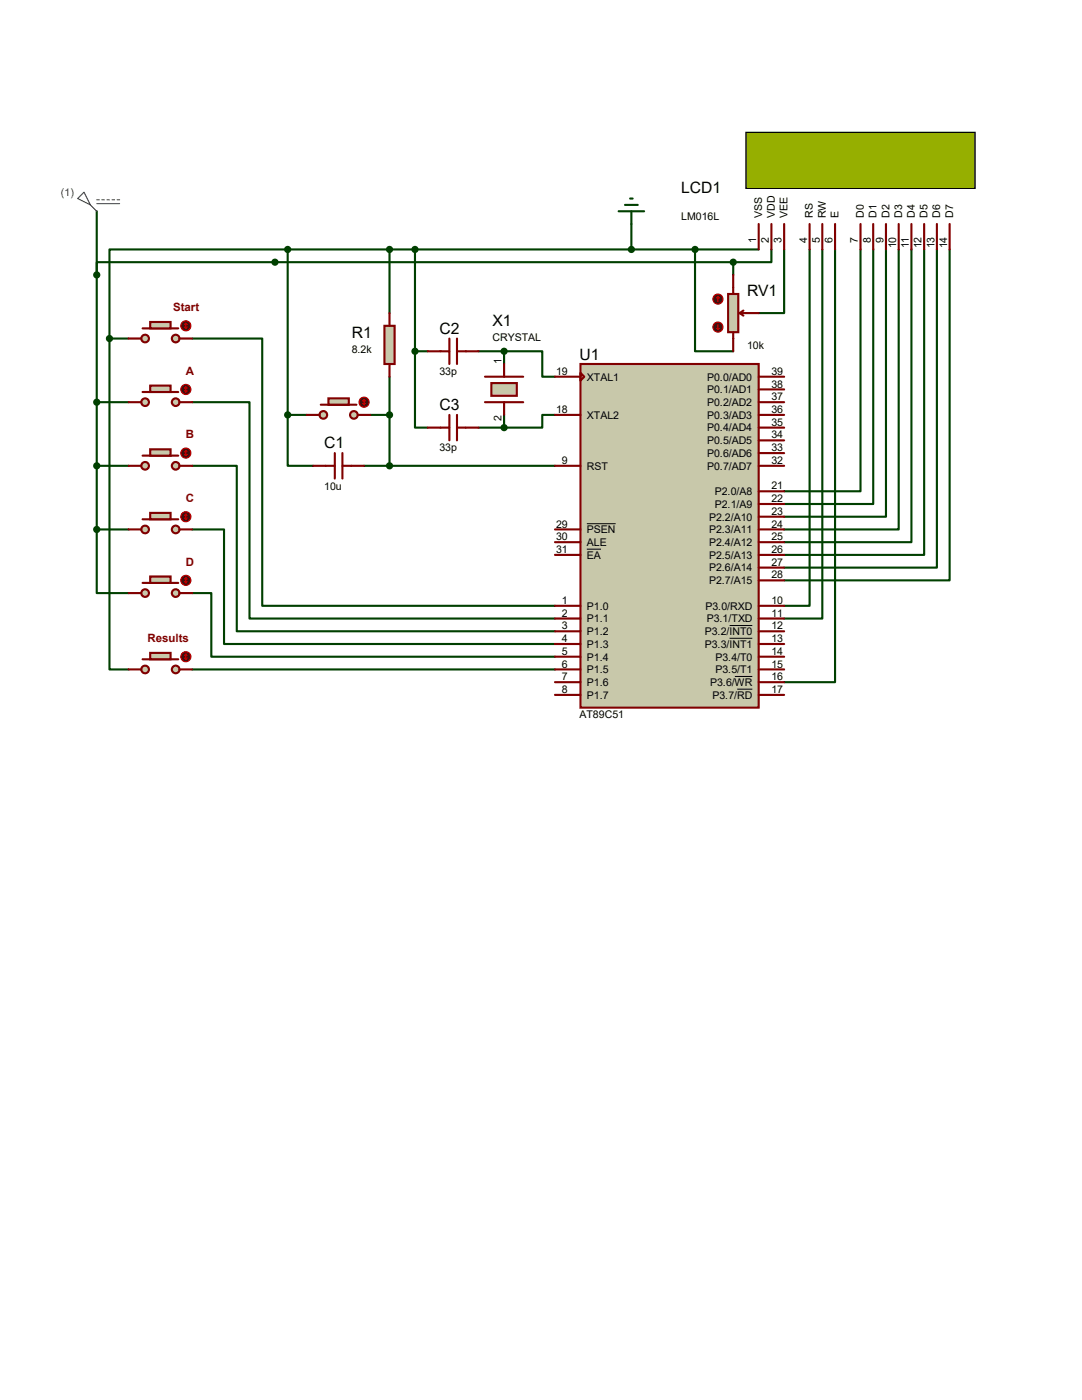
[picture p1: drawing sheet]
<svg xmlns="http://www.w3.org/2000/svg" width="216mm" height="279mm" viewBox="0 0 216 279" stroke-linecap="round" stroke-linejoin="round" font-family="sans-serif">
<g fill="none" stroke="#004000" stroke-width=".42">
<path d="M19.3 42.2v63.5M57.4 49.8h-35.6v17.8M57.4 49.8h94M57.4 49.8v33M77.7 49.8v12.7M82.8 49.8v20.3M126 44.7v5.1M138.7 49.8v20.3h7.6M146.3 52.3h-127v2.6M146.3 52.3v2.6M153.9 49.8v2.5h-7.6M156.5 49.8v12.7h-5.1"/>
<path d="M161.5 49.8v71.1h-5M164.1 49.8v73.6h-7.6M166.6 49.8v86.3h-10.1M171.7 49.8v48.2h-15.2M174.2 49.8v50.8h-17.7M176.8 49.8v53.3h-20.3M179.3 49.8v55.9h-22.8M181.9 49.8v58.4h-25.4M184.4 49.8v60.9h-27.9M186.9 49.8v63.5h-30.4M189.5 49.8v66h-33M21.8 67.6v66h3.9"/>
<path d="M21.8 67.6h3.9M38.4 67.6h13.9v53.3h58.4M77.7 75.2v17.8M82.8 70.1v15.2h2.5M82.8 70.1h2.5M95.5 70.1h5.1M100.6 70.1h7.6v5.1h2.5M100.6 70.1v2.5M19.3 80.3h6.4M19.3 93h6.4M38.4 80.3h11.4v43.1h60.9M38.4 93h8.8v33h63.5"/>
<path d="M57.4 82.8v10.2h5.1M57.4 82.8h3.8M72.6 93h38.1M73.9 82.8h3.8M95.5 85.3h5.1M100.6 82.8v2.5M110.7 82.8h-2.5v2.5h-7.6M19.3 105.7v12.7h6.4M19.3 105.7h6.4M38.4 105.7h6.3v22.8h66M38.4 118.4h3.8v12.7h68.5M38.4 133.6h72.3"/>
</g>
<path d="M115.8 72.6h35.6v68.6h-35.6z" fill="#c8c8aa" stroke="#800000" stroke-width=".42"/>
<g fill="none" stroke="#800000" stroke-width=".42">
<path d="M110.7 75.2h5.1M115.8 74.4l.8 .8-.8 .7zM151.4 75.2h5.1M151.4 77.7h5.1M110.7 82.8h5.1M110.7 93h5.1M151.4 82.8h5.1M151.4 93h5.1M151.4 80.3h5.1M151.4 85.3h5.1M151.4 87.9h5.1M151.4 90.4h5.1"/>
<path d="M151.4 98h5.1M110.7 108.2h5.1M110.7 110.7h5.1M110.7 105.7h5.1M151.4 108.2h5.1M151.4 110.7h5.1M151.4 105.7h5.1M151.4 115.8h5.1M151.4 100.6h5.1M151.4 103.1h5.1M151.4 113.3h5.1M110.7 120.9h5.1"/>
<path d="M110.7 123.4h5.1M110.7 126h5.1M110.7 128.5h5.1M110.7 131.1h5.1M110.7 133.6h5.1M110.7 136.1h5.1M110.7 138.7h5.1M151.4 120.9h5.1M151.4 123.4h5.1M151.4 126h5.1M151.4 128.5h5.1M151.4 131.1h5.1"/>
<path d="M151.4 133.6h5.1M151.4 136.1h5.1M151.4 138.7h5.1"/>
</g>
<path d="M117.1 109.6h2.8M117.1 104.5h5.8M145.6 124.8h4.5M145.6 127.4h4.5M146.6 135h3.5M147.1 137.5h3" fill="none" stroke="#000" stroke-width=".2"/>
<path d="M148.8 26.4h45.8v11.2h-45.8z" fill="#96af00" stroke="#000" stroke-width=".25"/>
<g fill="none" stroke="#800000" stroke-width=".42">
<path d="M151.4 44.7v5.1M153.9 44.7v5.1M156.5 44.7v5.1M161.5 44.7v5.1M164.1 44.7v5.1M166.6 44.7v5.1M171.7 44.7v5.1M174.2 44.7v5.1M176.8 44.7v5.1M179.3 44.7v5.1M181.9 44.7v5.1M184.4 44.7v5.1"/>
<path d="M186.9 44.7v5.1M189.5 44.7v5.1"/>
</g>
<g fill="#c8c8aa" stroke="#800000" stroke-width=".42">
<circle cx="35.1" cy="67.6" r=".76"/>
<circle cx="29" cy="67.6" r=".76"/>
</g>
<path d="M28.4 65.5h7.2" fill="none" stroke="#800000" stroke-width=".42"/>
<path d="M30 64.3h4v1.2h-4z" fill="#c8c8aa" stroke="#800000" stroke-width=".42"/>
<path d="M25.7 67.6h2.5M35.8 67.6h2.6" fill="none" stroke="#800000" stroke-width=".42"/>
<circle cx="37.1" cy="65" r="1.02" fill="#400000" stroke="#f00" stroke-width=".21"/>
<path d="M36.8 65.3l.3 .2M37.1 64.5v1M37.1 64.5l-.3 .3M37.1 64.5l.2 .3M37.3 65.3l-.2 .2" fill="none" stroke="#f00" stroke-width=".21"/>
<g fill="#c8c8aa" stroke="#800000" stroke-width=".42">
<circle cx="35.1" cy="80.3" r=".76"/>
<circle cx="29" cy="80.3" r=".76"/>
</g>
<path d="M28.4 78.2h7.2" fill="none" stroke="#800000" stroke-width=".42"/>
<path d="M30 77h4v1.2h-4z" fill="#c8c8aa" stroke="#800000" stroke-width=".42"/>
<path d="M25.7 80.3h2.5M35.8 80.3h2.6" fill="none" stroke="#800000" stroke-width=".42"/>
<circle cx="37.1" cy="77.7" r="1.02" fill="#400000" stroke="#f00" stroke-width=".21"/>
<path d="M36.8 78l.3 .2M37.1 77.2v1M37.1 77.2l-.3 .3M37.1 77.2l.2 .3M37.3 78l-.2 .2" fill="none" stroke="#f00" stroke-width=".21"/>
<g fill="#c8c8aa" stroke="#800000" stroke-width=".42">
<circle cx="35.1" cy="93" r=".76"/>
<circle cx="29" cy="93" r=".76"/>
</g>
<path d="M28.4 90.9h7.2" fill="none" stroke="#800000" stroke-width=".42"/>
<path d="M30 89.7h4v1.2h-4z" fill="#c8c8aa" stroke="#800000" stroke-width=".42"/>
<path d="M25.7 93h2.5M35.8 93h2.6" fill="none" stroke="#800000" stroke-width=".42"/>
<circle cx="37.1" cy="90.4" r="1.02" fill="#400000" stroke="#f00" stroke-width=".21"/>
<path d="M36.8 90.7l.3 .2M37.1 89.9v1M37.1 89.9l-.3 .3M37.1 89.9l.2 .3M37.3 90.7l-.2 .2" fill="none" stroke="#f00" stroke-width=".21"/>
<g fill="#c8c8aa" stroke="#800000" stroke-width=".42">
<circle cx="35.1" cy="105.7" r=".76"/>
<circle cx="29" cy="105.7" r=".76"/>
</g>
<path d="M28.4 103.6h7.2" fill="none" stroke="#800000" stroke-width=".42"/>
<path d="M30 102.4h4v1.2h-4z" fill="#c8c8aa" stroke="#800000" stroke-width=".42"/>
<path d="M25.7 105.7h2.5M35.8 105.7h2.6" fill="none" stroke="#800000" stroke-width=".42"/>
<circle cx="37.1" cy="103.1" r="1.02" fill="#400000" stroke="#f00" stroke-width=".21"/>
<path d="M36.8 103.4l.3 .2M37.1 102.6v1M37.1 102.6l-.3 .3M37.1 102.6l.2 .3M37.3 103.4l-.2 .2" fill="none" stroke="#f00" stroke-width=".21"/>
<g fill="#c8c8aa" stroke="#800000" stroke-width=".42">
<circle cx="35.1" cy="118.4" r=".76"/>
<circle cx="29" cy="118.4" r=".76"/>
</g>
<path d="M28.4 116.3h7.2" fill="none" stroke="#800000" stroke-width=".42"/>
<path d="M30 115.1h4v1.2h-4z" fill="#c8c8aa" stroke="#800000" stroke-width=".42"/>
<path d="M25.7 118.4h2.5M35.8 118.4h2.6" fill="none" stroke="#800000" stroke-width=".42"/>
<circle cx="37.1" cy="115.8" r="1.02" fill="#400000" stroke="#f00" stroke-width=".21"/>
<path d="M36.8 116.1l.3 .2M37.1 115.3v1M37.1 115.3l-.3 .3M37.1 115.3l.2 .3M37.3 116.1l-.2 .2" fill="none" stroke="#f00" stroke-width=".21"/>
<g fill="#c8c8aa" stroke="#800000" stroke-width=".42">
<circle cx="35.1" cy="133.6" r=".76"/>
<circle cx="29" cy="133.6" r=".76"/>
</g>
<path d="M28.4 131.6h7.2" fill="none" stroke="#800000" stroke-width=".42"/>
<path d="M30 130.3h4v1.3h-4z" fill="#c8c8aa" stroke="#800000" stroke-width=".42"/>
<path d="M25.7 133.6h2.5M35.8 133.6h2.6" fill="none" stroke="#800000" stroke-width=".42"/>
<circle cx="37.1" cy="131.1" r="1.02" fill="#400000" stroke="#f00" stroke-width=".21"/>
<path d="M36.8 131.3l.3 .3M37.1 130.6v1M37.1 130.6l-.3 .2M37.1 130.6l.2 .2M37.3 131.3l-.2 .3" fill="none" stroke="#f00" stroke-width=".21"/>
<path d="M125.7 39.6h.5M123.4 42.2h5.1M124.7 40.9h2.6M126 42.2v2.5" fill="none" stroke="#004000" stroke-width=".42"/>
<path d="M15.5 39.6l1.3-1.2 1.2 2.5zM19.3 39.9h.5M20.3 39.9h.5M21.3 39.9h.5M22.4 39.9h.5M23.4 39.9h.5M18 40.9l1.3 1.3M19.3 40.6h4.6" fill="none" stroke="#0000c0" stroke-width=".21"/>
<g fill="#004000" stroke="#004000" stroke-width=".42">
<circle cx="19.3" cy="54.9" r=".51"/>
<circle cx="21.8" cy="67.6" r=".51"/>
<circle cx="19.3" cy="80.3" r=".51"/>
<circle cx="19.3" cy="93" r=".51"/>
<circle cx="19.3" cy="105.7" r=".51"/>
<circle cx="126" cy="49.8" r=".51"/>
<circle cx="54.9" cy="52.3" r=".51"/>
</g>
<g fill="#c8c8aa" stroke="#800000" stroke-width=".42">
<circle cx="70.6" cy="82.8" r=".76"/>
<circle cx="64.5" cy="82.8" r=".76"/>
</g>
<path d="M64 80.8h7.1" fill="none" stroke="#800000" stroke-width=".42"/>
<path d="M65.5 79.5h4.1v1.3h-4.1z" fill="#c8c8aa" stroke="#800000" stroke-width=".42"/>
<path d="M61.2 82.8h2.6M71.4 82.8h2.5" fill="none" stroke="#800000" stroke-width=".42"/>
<circle cx="72.6" cy="80.3" r="1.02" fill="#400000" stroke="#f00" stroke-width=".21"/>
<path d="M72.6 79.8v1M72.6 79.8l-.2 .2M72.6 79.8l.3 .2M72.4 80.5l.2 .3M72.9 80.5l-.3 .3" fill="none" stroke="#f00" stroke-width=".21"/>
<path d="M62.5 93h4.3M66.8 90.4v5.1M68.3 90.4v5.1M68.3 93h4.3" fill="none" stroke="#800000" stroke-width=".42"/>
<path d="M76.7 65h2v7.6h-2z" fill="#c8c8aa" stroke="#800000" stroke-width=".42"/>
<path d="M77.7 62.5v2.5M77.7 72.6v2.6M96.8 75.2h7.6M96.8 80.3h7.6" fill="none" stroke="#800000" stroke-width=".42"/>
<g fill="#004000" stroke="#004000" stroke-width=".42">
<circle cx="57.4" cy="49.8" r=".51"/>
<circle cx="77.7" cy="49.8" r=".51"/>
<circle cx="57.4" cy="82.8" r=".51"/>
<circle cx="77.7" cy="93" r=".51"/>
<circle cx="77.7" cy="82.8" r=".51"/>
</g>
<path d="M98 76.5h5.1v2.5h-5.1z" fill="#c8c8aa" stroke="#800000" stroke-width=".42"/>
<path d="M85.3 70.1h4.4M89.7 67.6v5M91.2 67.6v5M91.2 70.1h4.3M100.6 72.6v2.6M85.3 85.3h4.4M89.7 82.8v5.1M91.2 82.8v5.1M91.2 85.3h4.3M100.6 80.3v2.5" fill="none" stroke="#800000" stroke-width=".42"/>
<g fill="#004000" stroke="#004000" stroke-width=".42">
<circle cx="100.6" cy="70.1" r=".51"/>
<circle cx="100.6" cy="85.3" r=".51"/>
<circle cx="82.8" cy="70.1" r=".51"/>
<circle cx="82.8" cy="49.8" r=".51"/>
</g>
<path d="M145.3 58.7h2v7.6h-2z" fill="#c8c8aa" stroke="#800000" stroke-width=".42"/>
<path d="M146.3 54.9v3.8M146.3 66.3v3.8M147.6 62.5l.7 .5M147.6 62.5h3.8M148.3 62l-.7 .5" fill="none" stroke="#800000" stroke-width=".42"/>
<circle cx="143.3" cy="59.7" r="1.02" fill="#400000" stroke="#f00" stroke-width=".21"/>
<path d="M143.3 59.2l-.3 .2M143.3 59.2l.2 .2M143.3 59.2v1" fill="none" stroke="#f00" stroke-width=".21"/>
<circle cx="143.3" cy="65.3" r="1.02" fill="#400000" stroke="#f00" stroke-width=".21"/>
<path d="M143 65.5l.3 .3M143.3 64.8v1M143.5 65.5l-.2 .3" fill="none" stroke="#f00" stroke-width=".21"/>
<g fill="#004000" stroke="#004000" stroke-width=".42">
<circle cx="146.3" cy="52.3" r=".51"/>
<circle cx="138.7" cy="49.8" r=".51"/>
</g>
<g font-size="3.1">
<text x="135.9" y="38.4">LCD1</text>
<text x="149.1" y="59.1">RV1</text>
<text x="98.3" y="65.1">X1</text>
<text x="70.2" y="67.5">R1</text>
<text x="87.7" y="66.7">C2</text>
<text x="115.6" y="71.8">U1</text>
<text x="87.7" y="81.9">C3</text>
<text x="64.7" y="89.4">C1</text>
</g>
<g font-size="2.3" fill="#800000">
<text x="34.5" y="62.1">Start</text>
<text x="37.1" y="74.8">A</text>
<text x="37.1" y="87.5">B</text>
<text x="37.1" y="100.2">C</text>
<text x="37.1" y="112.9">D</text>
<text x="29.5" y="128.1">Results</text>
</g>
<text font-size="2.1" fill="#0000c0" x="12.1" y="39.1">(1)</text>
<g font-size="2.1">
<text x="135.9" y="43.9">LM016L</text>
<text x="152.1" y="43.4" transform="rotate(-90 152.1 43.4)">VSS</text>
<text x="154.6" y="43.4" transform="rotate(-90 154.6 43.4)">VDD</text>
<text x="157.1" y="43.4" transform="rotate(-90 157.1 43.4)">VEE</text>
<text x="162.2" y="43.4" transform="rotate(-90 162.2 43.4)">RS</text>
<text x="164.8" y="43.4" transform="rotate(-90 164.8 43.4)">RW</text>
<text x="167.3" y="43.4" transform="rotate(-90 167.3 43.4)">E</text>
<text x="172.4" y="43.4" transform="rotate(-90 172.4 43.4)">D0</text>
<text x="174.9" y="43.4" transform="rotate(-90 174.9 43.4)">D1</text>
<text x="177.5" y="43.4" transform="rotate(-90 177.5 43.4)">D2</text>
<text x="180" y="43.4" transform="rotate(-90 180 43.4)">D3</text>
<text x="182.5" y="43.4" transform="rotate(-90 182.5 43.4)">D4</text>
<text x="185.1" y="43.4" transform="rotate(-90 185.1 43.4)">D5</text>
<text x="187.6" y="43.4" transform="rotate(-90 187.6 43.4)">D6</text>
<text x="190.2" y="43.4" transform="rotate(-90 190.2 43.4)">D7</text>
<text x="150.9" y="48.4" transform="rotate(-90 150.9 48.4)">1</text>
<text x="153.4" y="48.4" transform="rotate(-90 153.4 48.4)">2</text>
<text x="156" y="48.4" transform="rotate(-90 156 48.4)">3</text>
<text x="161" y="48.4" transform="rotate(-90 161 48.4)">4</text>
<text x="163.6" y="48.4" transform="rotate(-90 163.6 48.4)">5</text>
<text x="166.1" y="48.4" transform="rotate(-90 166.1 48.4)">6</text>
<text x="171.2" y="48.4" transform="rotate(-90 171.2 48.4)">7</text>
<text x="173.7" y="48.4" transform="rotate(-90 173.7 48.4)">8</text>
<text x="176.3" y="48.4" transform="rotate(-90 176.3 48.4)">9</text>
<text x="178.8" y="49.6" transform="rotate(-90 178.8 49.6)">10</text>
<text x="181.4" y="49.4" transform="rotate(-90 181.4 49.4)">11</text>
<text x="183.9" y="49.6" transform="rotate(-90 183.9 49.6)">12</text>
<text x="186.4" y="49.6" transform="rotate(-90 186.4 49.6)">13</text>
<text x="189" y="49.6" transform="rotate(-90 189 49.6)">14</text>
<text x="70.2" y="70.4">8.2k</text>
<text x="98.3" y="68">CRYSTAL</text>
<text x="149.1" y="69.7">10k</text>
<text x="87.7" y="74.8">33p</text>
<text x="100.1" y="72.6" transform="rotate(-90 100.1 72.6)">1</text>
<text x="111" y="74.8">19</text>
<text x="117.1" y="75.9">XTAL1</text>
<text x="141.1" y="75.9">P0.0/AD0</text>
<text x="153.9" y="74.8">39</text>
<text x="153.9" y="77.3">38</text>
<text x="100.1" y="84" transform="rotate(-90 100.1 84)">2</text>
<text x="111" y="82.4">18</text>
<text x="117.1" y="83.6">XTAL2</text>
<text x="141.1" y="78.5">P0.1/AD1</text>
<text x="141.1" y="81">P0.2/AD2</text>
<text x="141.1" y="83.6">P0.3/AD3</text>
<text x="153.9" y="79.9">37</text>
<text x="153.9" y="82.4">36</text>
<text x="141.1" y="86.1">P0.4/AD4</text>
<text x="141.1" y="88.6">P0.5/AD5</text>
<text x="153.9" y="85">35</text>
<text x="153.9" y="87.5">34</text>
<text x="87.7" y="90">33p</text>
<text x="112.1" y="92.6">9</text>
<text x="117.1" y="93.7">RST</text>
<text x="141.1" y="91.2">P0.6/AD6</text>
<text x="141.1" y="93.7">P0.7/AD7</text>
<text x="153.9" y="90">33</text>
<text x="153.9" y="92.6">32</text>
<text x="64.7" y="97.8">10u</text>
<text x="142.6" y="98.8">P2.0/A8</text>
<text x="142.6" y="101.3">P2.1/A9</text>
<text x="153.9" y="97.7">21</text>
<text x="153.9" y="100.2">22</text>
<text x="111" y="107.8">30</text>
<text x="111" y="105.3">29</text>
<text x="117.1" y="106.4">PSEN</text>
<text x="141.5" y="103.9">P2.2/A10</text>
<text x="141.5" y="106.4">P2.3/A11</text>
<text x="153.9" y="102.7">23</text>
<text x="153.9" y="105.3">24</text>
<text x="153.9" y="107.8">25</text>
<text x="111" y="110.4">31</text>
<text x="117.1" y="109">ALE</text>
<text x="117.1" y="111.5">EA</text>
<text x="141.5" y="109">P2.4/A12</text>
<text x="141.5" y="111.5">P2.5/A13</text>
<text x="153.9" y="110.4">26</text>
<text x="153.9" y="112.9">27</text>
<text x="141.5" y="116.6">P2.7/A15</text>
<text x="141.5" y="114">P2.6/A14</text>
<text x="153.9" y="115.4">28</text>
<text x="112.1" y="120.5">1</text>
<text x="112.1" y="123.1">2</text>
<text x="112.1" y="125.6">3</text>
<text x="117.1" y="121.7">P1.0</text>
<text x="117.1" y="124.2">P1.1</text>
<text x="140.8" y="121.7">P3.0/RXD</text>
<text x="141" y="124.2">P3.1/TXD</text>
<text x="153.9" y="120.5">10</text>
<text x="153.9" y="123.1">11</text>
<text x="153.9" y="125.6">12</text>
<text x="112.1" y="128.1">4</text>
<text x="112.1" y="130.7">5</text>
<text x="117.1" y="126.7">P1.2</text>
<text x="117.1" y="129.3">P1.3</text>
<text x="117.1" y="131.8">P1.4</text>
<text x="140.6" y="126.7">P3.2/INT0</text>
<text x="140.6" y="129.3">P3.3/INT1</text>
<text x="142.7" y="131.8">P3.4/T0</text>
<text x="153.9" y="128.1">13</text>
<text x="153.9" y="130.7">14</text>
<text x="112.1" y="133.2">6</text>
<text x="112.1" y="135.8">7</text>
<text x="117.1" y="134.4">P1.5</text>
<text x="117.1" y="136.9">P1.6</text>
<text x="141.7" y="136.9">P3.6/WR</text>
<text x="142.7" y="134.4">P3.5/T1</text>
<text x="153.9" y="135.8">16</text>
<text x="153.9" y="133.2">15</text>
<text x="112.1" y="138.3">8</text>
<text x="115.6" y="143.4">AT89C51</text>
<text x="117.1" y="139.4">P1.7</text>
<text x="142.2" y="139.4">P3.7/RD</text>
<text x="153.9" y="138.3">17</text>
</g>
</svg>
